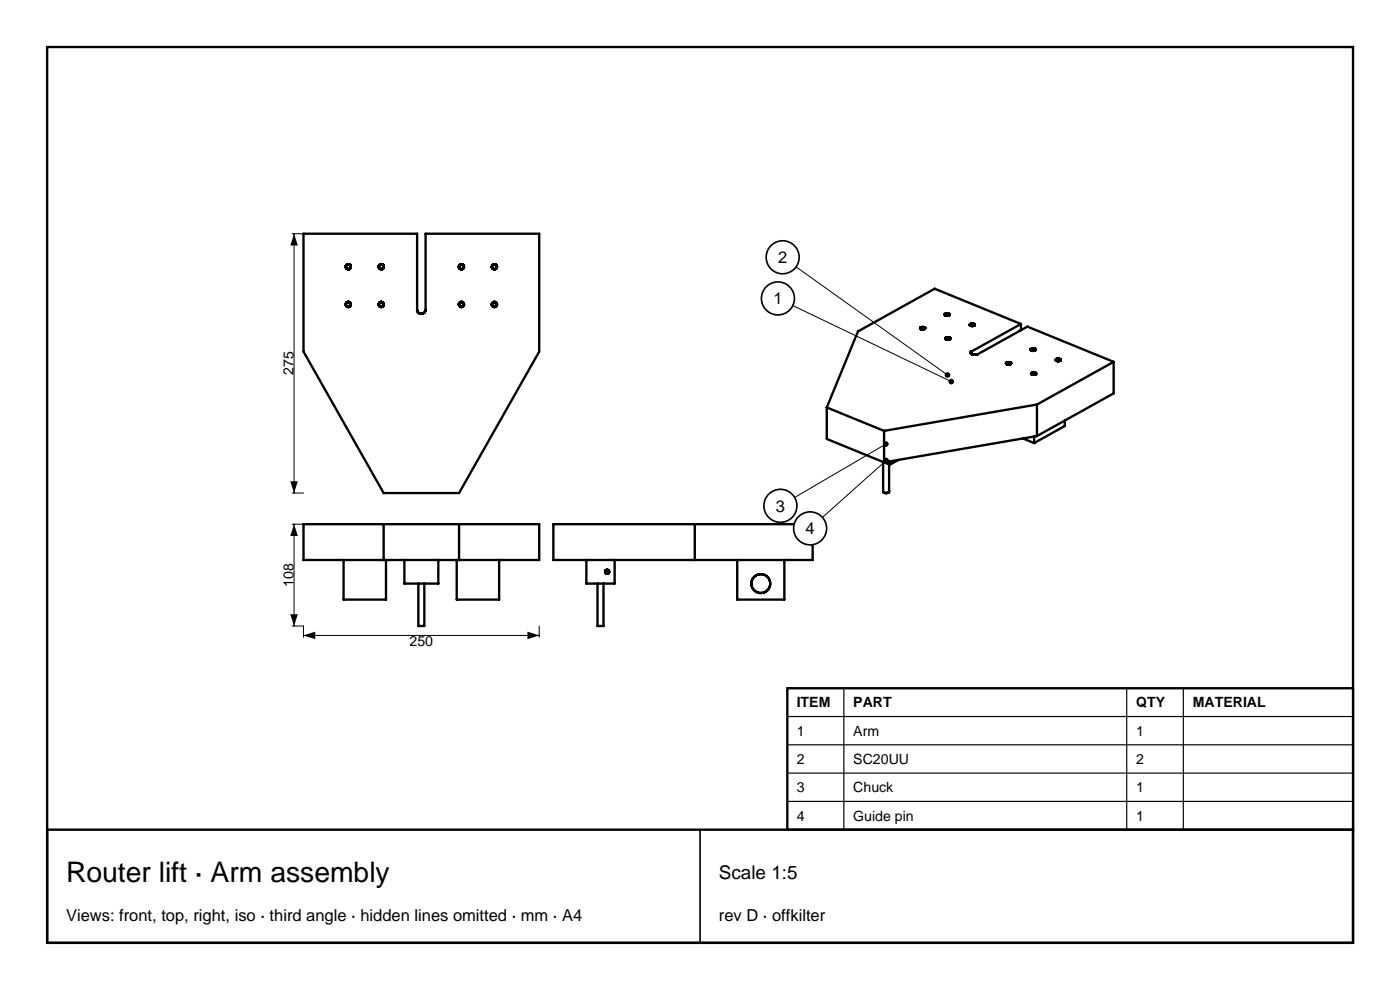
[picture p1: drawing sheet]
<svg xmlns="http://www.w3.org/2000/svg" width="297mm" height="210mm" viewBox="0 0 297 210" stroke-linecap="round" stroke-linejoin="round" font-family="sans-serif">
<g fill="none" stroke="#000" stroke-width=".5">
<path d="M10 10h277v190h-277zM64.4 49.6h24.1v16.1a.9 .9 0 0 0 .9 .9 .9 .9 0 0 0 .9-.9v-16.1h24.1v25l-17 30h-16l-17-30zM73.4 56.7v.1M73.4 56.8l.1 .2M73.4 56.3v.4M73.4 56.6v.1M73.4 56.7l.1 .1M73.4 56.5v.1M73.4 56.3h.1M73.4 56.4v.1M73.5 56.8v.1M73.5 56.3l-.1 .1"/>
<path d="M73.5 56.9h.1M73.5 56.2l-.1 .1M73.5 57l.2 .1M73.5 56.2v.1M73.5 56.9l.1 .1M73.6 56.2h-.1M73.6 57h.1M73.6 56.1v.1M73.6 57l.2 .1M73.7 56.1l-.2 .1M73.7 57.1h.1M73.7 56v.1"/>
<path d="M73.8 56.1h-.2M73.8 57.1h.1M73.8 56.1h.1M73.8 56h.1M73.8 56h-.1M73.9 56.1h.1M73.9 56l.2 .1M74 56.1h.1M74 57.1h-.2M74.1 56.1l.1 .1M74.1 57.1h-.1M74.1 56.1h.1"/>
<path d="M74.1 56.1l.2 .1M74.2 57l-.1 .1M74.2 57l-.5 .1M74.2 56.2l.2 .2M74.2 56.9v.1M74.3 56.2l.1 .3M74.3 57h-.1M74.3 56.9h-.1M74.3 56.8v.1M74.4 56.4v.1M74.4 56.5h.1M74.4 56.6l-.1 .2"/>
<path d="M74.4 56.8l-.1 .2M74.4 56.7v.1M74.4 56.5v.1M74.4 56.6v.1M80.4 56.7v.1M80.4 56.8l.1 .2M80.4 56.3v.4M80.4 56.6v.1M80.4 56.7l.1 .1M80.4 56.5v.1M80.4 56.3h.1M80.4 56.4v.1"/>
<path d="M80.5 56.8v.1M80.5 56.3l-.1 .1M80.5 56.9h.1M80.5 56.2l-.1 .1M80.5 57l.2 .1M80.5 56.2v.1M80.5 56.9l.1 .1M80.6 56.2h-.1M80.6 57h.1M80.6 56.1v.1M80.6 57l.2 .1M80.7 56.1l-.2 .1"/>
<path d="M80.7 57.1h.1M80.7 56v.1M80.8 56.1h-.2M80.8 57.1h.1M80.8 56.1h.1M80.8 56h.1M80.8 56h-.1M80.9 56.1h.1M80.9 56l.2 .1M81 57.1h-.2M81 56.1h.1M81.1 56.1l.1 .1"/>
<path d="M81.1 57.1h-.1M81.1 56.1h.1M81.1 56.1l.2 .1M81.2 57l-.1 .1M81.2 57l-.5 .1M81.2 56.2l.2 .2M81.2 56.9v.1M81.3 56.2l.1 .3M81.3 57h-.1M81.3 56.9h-.1M81.3 56.8v.1M81.4 56.4v.1"/>
<path d="M81.4 56.5h.1M81.4 56.6l-.1 .2M81.4 56.8l-.1 .2M81.4 56.7v.1M81.4 56.5v.1M81.4 56.6v.1M97.4 56.7v.1M97.4 56.8l.1 .1M97.4 56.6v.1M97.4 56.7l.1 .1M97.4 56.5v.1M97.4 56.4v.1"/>
<path d="M97.5 56.8v.1M97.5 56.2l-.1 .5M97.5 56.9v.1M97.5 56.3l-.1 .1M97.5 56.9l.1 .1M97.5 56.2h.1M97.5 57h.1M97.5 56.3h.1M97.6 57v.1M97.6 57l.3 .1M97.6 57.1h.1M97.7 57.1h.2"/>
<path d="M97.7 56.1l-.2 .2M97.7 56.1h.1M97.8 56h.1M97.8 56l-.3 .2M97.8 56.1h.1M97.8 56.1h-.1M97.9 56.1l.3 .1M97.9 56h.1M98 57.1h-.1M98 56l.4 .3M98.1 57l-.1 .1M98.1 57h.1"/>
<path d="M98.2 57l-.2 .1M98.2 56.2h.1M98.2 57h-.1M98.2 57h.1M98.2 56.2l.1 .1M98.2 56.9v.1M98.3 56.3h.1M98.3 56.3l.1 .1M98.3 56.8l-.1 .1M98.4 56.4v.1M98.4 56.8h-.1M98.4 56.3h.1"/>
<path d="M98.4 56.5v.1M98.4 56.7v.1M98.4 56.3v.5M98.4 56.6v.1M98.4 56.8l-.2 .2M104.4 56.7v.1M104.4 56.8l.1 .1M104.4 56.6v.1M104.4 56.7l.2 .3M104.4 56.5v.1M104.4 56.4v.1M104.5 56.2l-.1 .5"/>
<path d="M104.5 56.9v.1M104.5 56.3l-.1 .1M104.5 56.2h.1M104.5 57h.1M104.5 56.3h.1M104.6 57v.1M104.6 57l.3 .1M104.6 57.1h.1M104.7 57.1h.2M104.7 56.1l-.2 .2M104.7 56.1h.1M104.8 56h.1"/>
<path d="M104.8 56l-.3 .2M104.8 56.1h-.1M104.8 56.1h.1M104.9 56.1l.3 .1M104.9 56h.1M105 57.1h-.1M105 56l.4 .3M105.1 57l-.1 .1M105.1 57h.1M105.2 57l-.2 .1M105.2 56.2h.1M105.2 57h-.1"/>
<path d="M105.2 57h.1M105.2 56.2l.1 .1M105.2 56.9v.1M105.3 56.3h.1M105.3 56.3l.1 .1M105.4 56.4v.1M105.4 56.8l-.2 .1M105.4 56.3h.1M105.4 56.5v.1M105.4 56.7v.1M105.4 56.3v.5M105.4 56.6v.1"/>
<path d="M105.4 56.8l-.2 .2M73.3 64.7h.1M73.4 64.7v.2M73.4 64.3l-.1 .4M73.4 64.6v.1M73.4 64.7v.1M73.4 64.3h.1M73.4 64.8h.1M73.4 64.9h.1M73.5 64.3l-.1 .3M73.5 64.8v.1M73.5 64.9l.2 .2"/>
<path d="M73.5 64.2l-.1 .1M73.5 64.9h.1M73.5 64.2h.1M73.6 64.2l-.1 .1M73.6 64.1v.1M73.7 64.1l-.2 .1M73.7 65.1h.4M73.7 65.1h.1M73.7 64.1h.4M73.7 64.1h.1M73.8 65.1h.1M74 64.1h.1"/>
<path d="M74 64.1h-.4M74 65.1h-.2M74.1 64.1l.1 .1M74.1 65.1h-.1M74.1 64.1h.1M74.1 65.1h.1M74.2 64.2h.1M74.2 65l-.1 .1M74.2 64.2l.1 .2M74.2 65h.1M74.2 64.9v.1M74.3 64.9h-.1"/>
<path d="M74.3 64.2l.1 .3M74.3 64.4h.1M74.4 64.4v.1M74.4 64.6l-.1 .3M74.4 64.7l-.3 .4M74.4 64.7h.1M74.4 64.5v.1M74.4 64.6v.1M80.3 64.7h.1M80.4 64.7v.2M80.4 64.3l-.1 .4M80.4 64.6v.1"/>
<path d="M80.4 64.7v.1M80.4 64.3h.1M80.4 64.8h.1M80.4 64.9h.1M80.5 64.8v.1M80.5 64.9l.2 .2M80.5 64.3l-.1 .3M80.5 64.2l-.1 .1M80.5 64.9h.1M80.5 64.2h.1M80.6 64.2l-.1 .1M80.6 64.1v.1"/>
<path d="M80.7 64.1l-.2 .1M80.7 65.1h.4M80.7 65.1h.1M80.7 64.1h.4M80.7 64.1h.1M80.8 65.1h.1M81 65.1h-.2M81 64.1h.1M81 64.1h-.4M81.1 64.1l.1 .1M81.1 65.1h-.1M81.1 64.1h.1"/>
<path d="M81.1 65.1h.1M81.2 64.2h.1M81.2 65l-.1 .1M81.2 64.2l.1 .2M81.2 65h.1M81.2 64.9v.1M81.3 64.9h-.1M81.3 64.2l.1 .3M81.3 64.4h.1M81.4 64.4v.1M81.4 64.6l-.1 .3M81.4 64.7l-.3 .4"/>
<path d="M81.4 64.7h.1M81.4 64.5v.1M81.4 64.6v.1M97.4 64.6v.1M97.4 64.7l.1 .2M97.4 64.4v.2M97.4 64.4h.1M97.5 64.9l.1 .2M97.5 64.3l-.1 .1M97.5 64.3h.1M97.5 64.9l.1 .1M97.6 64.2l-.1 .1"/>
<path d="M97.6 65h.1M97.6 64.2h.1M97.6 65l.1 .1M97.6 65.1h.1M97.7 65.1h.1M97.7 64.1l-.1 .1M97.7 65.1h.2M97.7 64.1h.1M97.9 64.1h.1M97.9 64.1h-.2M97.9 64h.1M97.9 64l-.5 .3 .1 .6"/>
<path d="M98 64.1l.2 .1M98 65.1h-.1M98 64l.2 .2M98.1 65.1h-.1M98.1 65v.1M98.1 65h.1M98.2 65l-.1 .1M98.2 64.2l.1 .1M98.2 64.2l.2 .1M98.2 65h.1M98.3 64.3h.1M98.3 64.3l.1 .1"/>
<path d="M98.3 64.9l-.1 .1M98.3 64.8l-.2 .2M98.3 64.9h.1M98.3 64.8h.1M98.4 64.4v.2M98.4 64.8h-.1M98.4 64.3h.1M98.4 64.7v.1M98.4 64.3v.1M98.4 64.6v.1M98.4 64.4v.3M98.4 64.8l-.1 .1"/>
<path d="M98.4 64.7h.1M104.4 64.6v.1M104.4 64.7l.1 .1M104.4 64.4v.2M104.4 64.4h.1M104.5 64.9l.1 .2M104.5 64.3l-.1 .1M104.5 64.9h.1M104.5 64.3h.1M104.5 64.9l.1 .1M104.6 64.2l-.1 .1M104.6 65h.1"/>
<path d="M104.6 64.2h.1M104.6 65l.1 .1M104.6 65.1h.1M104.7 65.1h.1M104.7 64.1l-.1 .1M104.7 65.1h.2M104.7 64.1h.1M104.9 64.1h.1M104.9 64.1h-.2M104.9 64h.1M104.9 64l-.5 .3 .1 .6M105 64.1l.2 .1"/>
<path d="M105 65.1h-.1M105 64l.2 .2M105.1 65.1h-.1M105.1 65v.1M105.1 65h.1M105.2 65l-.1 .1M105.2 64.2l.1 .1M105.2 64.2l.2 .1M105.2 65h.1M105.3 64.3h.1M105.3 64.3l.1 .1M105.3 64.9l-.1 .1"/>
<path d="M105.3 64.8l-.2 .2M105.3 64.9h.1M105.3 64.8h.1M105.4 64.4v.2M105.4 64.8h-.1M105.4 64.3h.1M105.4 64.7v.1M105.4 64.3v.1M105.4 64.6v.1M105.4 64.4v.3M105.4 64.8l-.1 .1M105.4 64.7h.1"/>
<path d="M195.2 69.6h.1M195.2 69.6v.1M195.2 69.7h.1M195.2 69.5v.1M195.2 69.7l.1 .1M195.2 69.5h.1M195.3 69.5h-.1M195.3 69.5h.1M195.3 69.8h.1M195.4 69.4l-.1 .1M195.4 69.8l.1 .1M195.5 69.4h-.1"/>
<path d="M195.5 69.9h.3M195.8 69.4h.1M195.8 69.4h-.3M195.8 69.4h.3M195.8 69.9h.1M196.1 69.4h.1M196.1 69.8l-.3 .1M196.1 69.4l.1 .1M196.1 69.8h.1M196.2 69.5h.1M196.2 69.8h-.1M196.2 69.8h.1"/>
<path d="M196.2 69.7v.1M196.3 69.5v.1M196.3 69.7h-.1M196.3 69.6h.1M196.3 69.7h.1M196.3 69.6v.1M200.4 66.8h.1M200.4 66.7v.1M200.4 66.7h.1M200.4 66.6v.1M200.4 66.6h.1M200.4 66.8l.1 .1"/>
<path d="M200.5 66.9h.1M200.5 71.8h.1M200.5 71.8v.1M200.5 71.7v.1M200.5 71.9l.3 .1M200.6 71.7h-.1M200.6 66.9h.1M200.6 71.7h.1M200.6 66.9l.5 .1M200.6 71.6v.1M200.7 71.6h-.1M200.7 66.5l-.3 .1"/>
<path d="M200.7 71.6h.1M200.7 66.5l.7 .1M200.7 66.5h.1M200.8 71.6h-.1M200.8 72h.1M200.9 71.6h-.1M201.1 67h.1M201.2 71.5v.1M201.2 71.5l-.3 .1M201.2 71.6h.2M201.3 66.9l-.2 .1M201.3 66.9h.1"/>
<path d="M201.4 66.6h.1M201.4 66.9h-.1M201.4 66.9h.1M201.4 71.6h.1M201.4 66.6l.1 .1M201.5 71.6h.1M201.5 72h-.6M201.5 66.7h.1M201.5 66.8l-.1 .1M201.5 66.8h.1M201.5 66.7v.1M201.5 71.6l.1 .1"/>
<path d="M201.5 71.9v.1M201.5 71.9h.1M201.6 71.9h-.1M201.6 71.7h.1M201.6 71.9h.1M201.6 71.7v.1M201.6 71.8h.1M205.7 68.9h.1M205.7 68.8v.1M205.7 69l.1 .1M205.8 68.8h-.1M205.8 68.8h.1"/>
<path d="M205.8 69.1h.1M205.8 68.7v.1M205.9 69.1h.1M205.9 74.9h.1M205.9 74.9l.2 .2M205.9 69.1h.2M206 74.6l-.1 .3M206 74.6h.1M206.1 68.7h-.3M206.1 69.1v.1M206.1 75.1l.6 .2 .7-.2 10.6-5.8 18.3 7.5M206.1 74.6v.5"/>
<path d="M206.1 74.6h-.1M206.1 68.6l.6 .2M206.1 68.6v.1M206.4 69.1l-.3 .1M206.5 69.1h-.1M206.6 69.1h-.1M206.6 69.1h.1M206.7 69.1h-.1M206.7 68.8h.1M206.7 69v.1M206.8 68.8h.1M206.8 68.8v.1"/>
<path d="M206.8 69h-.1M206.8 68.9h.1M206.8 68.9v.1M213.4 77.1h.1M213.4 77v.1M213.4 77h.1M213.4 77.1v.1M213.4 77.2h.1M213.5 77h-.1M213.5 77.2h.1M213.5 76.9v.1M213.5 76.9h.1"/>
<path d="M213.5 77.2l.1 .1M213.6 76.9h-.1M213.6 77.3h.1M213.6 76.9h.1M213.6 77.3h.2M213.8 76.8l-.2 .1M213.8 77.3h.1M213.9 76.8h.3M213.9 76.8h-.1M214.2 76.8h.1M214.2 76.8l.2 .1M214.4 76.9h.1"/>
<path d="M214.4 76.9l.1 .1M214.4 77.2l-.5 .1M214.4 77.2h.1M214.5 77.2h-.1M214.5 77h.1M214.5 77.2h.1M214.5 77.1v.1M214.5 77v.1M214.5 77.1h.1M216.6 68.7l-18.3-7.5-16.3 9.1-6.6 16.1M216.6 68.7l-10.5 5.9M216.6 68.7v1.3"/>
<path d="M218.6 74.2h.1M218.6 74.1v.1M218.6 74.2l.1 .1M218.7 74.1h-.1M218.7 74.1h.1M218.7 74.3h.1M218.7 79.2v.1M218.7 79.2h.1M218.7 79.3h.1M218.7 74v.1M218.7 74.3l.1 .1M218.8 79.2h-.1"/>
<path d="M218.8 79.3v.1M218.8 79.1v.1M218.8 79.4h.1M218.8 74h-.1M218.8 74.4h.1M218.8 79.4l.2 .1M218.9 74.4h.1M218.9 79.1h-.1M218.9 79.1h.1M218.9 74.4h.2M219 79l-.1 .1M219 79.5h.1"/>
<path d="M219 79h.1M219 79.5h.3M219.1 73.9l-.3 .1M219.1 74.4h.1M219.2 73.9l.4 .1M219.2 73.9h-.1M219.3 79h.1M219.3 79h-.3M219.3 79h.3M219.3 79.5h.1M219.4 74.4h-.2M219.5 74.4h-.1"/>
<path d="M219.6 79h.1M219.6 79.5h-.3M219.6 74h.1M219.6 74.4h-.1M219.6 74.3v.1M219.6 79l.1 .1M219.6 79.5h.1M219.6 74.3h.1M219.6 74l.1 .1M219.7 79.1h.1M219.7 74.1h.1M219.7 74.3h-.1"/>
<path d="M219.7 74.2v.1M219.7 74.1v.1M219.7 74.2h.1M219.7 79.4l-.1 .1M219.8 79.4h-.1M219.8 79.1v.1M219.8 79.4h.1M219.8 79.2h.1M219.8 79.3v.1M219.8 79.3h.1M219.8 79.2v.1M223.9 76.3v.1"/>
<path d="M223.9 76.3h.1M223.9 76.4h.1M224 76.3h-.1M224 76.4h.1M224 76.3h.1M224 76.4v.1M224 76.2v.1M224 76.5h.1M224 76.2h.1M224.1 76.2h-.1M224.1 76.5h.1M224.1 76.2h.1"/>
<path d="M224.1 76.5l.1 .1M224.2 76.1l-.1 .1M224.2 76.6h.1M224.3 76.1h-.1M224.3 76.6h.3M224.6 76.1h.1M224.6 76.1h-.3M224.6 76.1h.2M224.6 76.6h.1M224.8 76.1h.1M224.8 76.1l.2 .1M225 76.2h.1"/>
<path d="M225 76.5l-.4 .1M225 76.2v.1M225 76.5h.1M225 76.3h.1M225 76.4v.1M225 76.4h.1M236.3 76.8v6.6l-16.3 9.1M236.3 76.8l-16.3 9M175.4 86.4v6.7l13.4 5.5M175.4 86.4l12.1 5M187.3 98l.1 6.4M187.5 91.4v6.7l32.5-5.6"/>
<path d="M188.6 98.5v5.8M188.8 97.9v.7M190.6 97.6l-1.8 1M217 93l2.4 1M219.4 92.6v1.4M220 85.8v6.7M220 85.8l-32.5 5.6M225.9 89.2v1.2l-6.5 3.6M64.4 111.2h50v7.6h-50zM72.9 118.8v8.4h9v-8.4M81.4 111.2v7.6M85.8 118.8v5h7.2v-5"/>
<path d="M96.9 118.8v8.4h9v-8.4M97.4 111.2v7.6M117.4 111.2h55v7.6h-55zM124.4 118.8v5h6v-5M147.4 111.2v7.6M156.4 118.8v8.4h10v-8.4M187.4 104.4h.1M187.4 104.4l.1 .1M187.5 104.5h.8M188.4 104.5h-.1M188.5 104.5h-.1M188.5 104.5h.1"/>
<path d="M188.5 104.4v.1M188.6 104.4h-.1M188.6 104.4h.1M188.6 104.3v.1M188.6 104.3h.1M88.8 123.8v9h1.2v-9M126.8 123.8v9h1.2v-9M128.4 121.3h.1M128.4 121.3v.1M128.4 121.2v.1M128.4 121.4h.1M128.4 121.4v.1"/>
<path d="M128.4 121.1v.1M128.4 121.5h.1M128.4 121.1h.1M128.4 121v.1M128.4 121.5l.1 .1M128.5 121h-.1M128.5 121.6h.1M128.5 121h.1M128.5 120.9v.1M128.5 121.6l.1 .1M128.6 120.9h-.1M128.6 121.7h.1"/>
<path d="M128.6 120.9h.1M128.7 120.9h-.1M128.7 121.7h.1M128.8 120.9h-.1M128.8 121.7h.1M128.8 120.9h.1M128.9 120.9h.1M128.9 121.7h-.1M128.9 121.7h.1M129 120.9h.1M129 121.7h-.1M129 120.9l.1 .1"/>
<path d="M129 121.7h.1M129.1 121h.1M129.1 121.6l-.1 .1M129.1 121.6h.1M129.1 121l.1 .2M129.1 121.5v.1M129.2 121.5h-.1M129.2 121.4v.1M129.2 121.2v.1M129.2 121.4h.1M129.2 121.3h.1M129.2 121.3v.1"/>
<circle cx="161.4" cy="123.8" r="2"/>
</g>
<path d="M62 49.6h2.4M62.4 49.6v55M187.9 94.2l-19.3 11.3M62 111.2h2.4M62 104.6h2.4M62.4 111.2v21.6M62 132.8h2.4v2.4M64.4 134.8h50M114.4 132.8v2.4" fill="none" stroke="#000" stroke-width=".21"/>
<g fill="#000">
<path d="M62.4 49.6l.8 2.5h-1.6zM62.4 111.2l.8 2.5h-1.6zM61.6 102.1h1.6l-.8 2.5zM61.6 130.3h1.6l-.8 2.5zM64.4 134.8l2.5-.8v1.6zM111.9 134l2.5 .8-2.5 .8z"/>
<circle cx="187.9" cy="94.2" r=".6"/>
</g>
<circle cx="165.6" cy="107.3" r="3.5" fill="#fff" stroke="#000" stroke-width=".35"/>
<path d="M188 97.7l-13.5 12" fill="none" stroke="#000" stroke-width=".21"/>
<circle cx="188" cy="97.7" r=".6" fill="#000"/>
<circle cx="171.9" cy="112.1" r="3.5" fill="#fff" stroke="#000" stroke-width=".35"/>
<path d="M168.9 56.6l32.1 22.9" fill="none" stroke="#000" stroke-width=".21"/>
<circle cx="201" cy="79.5" r=".6" fill="#000"/>
<circle cx="166" cy="54.6" r="3.5" fill="#fff" stroke="#000" stroke-width=".35"/>
<path d="M168.2 64.8l33.6 16.1" fill="none" stroke="#000" stroke-width=".21"/>
<circle cx="201.8" cy="80.9" r=".6" fill="#000"/>
<circle cx="165" cy="63.3" r="3.5" fill="#fff" stroke="#000" stroke-width=".35"/>
<path d="M167 146h120v30h-120z" fill="#fff" stroke="#000" stroke-width=".5"/>
<path d="M167 152h120M167 158h120M179 146v30M239 146v30M251 146v30M167 164h120M167 170h120" fill="none" stroke="#000" stroke-width=".25"/>
<path d="M10 176h277v24h-277z" fill="none" stroke="#000" stroke-width=".5"/>
<path d="M148.5 176v24" fill="none" stroke="#000" stroke-width=".35"/>
<text font-size="6" x="14" y="187.2">Router lift · Arm assembly</text>
<text font-size="4" x="152.5" y="186.4">Scale 1:5</text>
<g font-size="3.5">
<text x="165.1" y="55.8">2</text>
<text x="164.1" y="64.6">1</text>
<text x="164.6" y="108.6">3</text>
<text x="170.9" y="113.3">4</text>
<text x="14" y="195.3">Views: front, top, right, iso · third angle · hidden lines omitted · mm · A4</text>
<text x="152.5" y="195.3">rev D · offkilter</text>
</g>
<g font-size="3">
<text x="62.3" y="79.6" transform="rotate(-90 62.3 79.6)">275</text>
<text x="62.3" y="124.5" transform="rotate(-90 62.3 124.5)">108</text>
<text x="86.9" y="137.1">250</text>
<text x="169" y="150.1">ITEM</text>
<text x="181" y="150.1">PART</text>
<text x="241" y="150.1">QTY</text>
<text x="253" y="150.1">MATERIAL</text>
<text x="169" y="156.1">1</text>
<text x="181" y="156.1">Arm</text>
<text x="241" y="156.1">1</text>
<text x="169" y="162.1">2</text>
<text x="181" y="162.1">SC20UU</text>
<text x="241" y="162.1">2</text>
<text x="169" y="168.1">3</text>
<text x="181" y="168.1">Chuck</text>
<text x="241" y="168.1">1</text>
<text x="169" y="174.1">4</text>
<text x="181" y="174.1">Guide pin</text>
<text x="241" y="174.1">1</text>
</g>
</svg>
